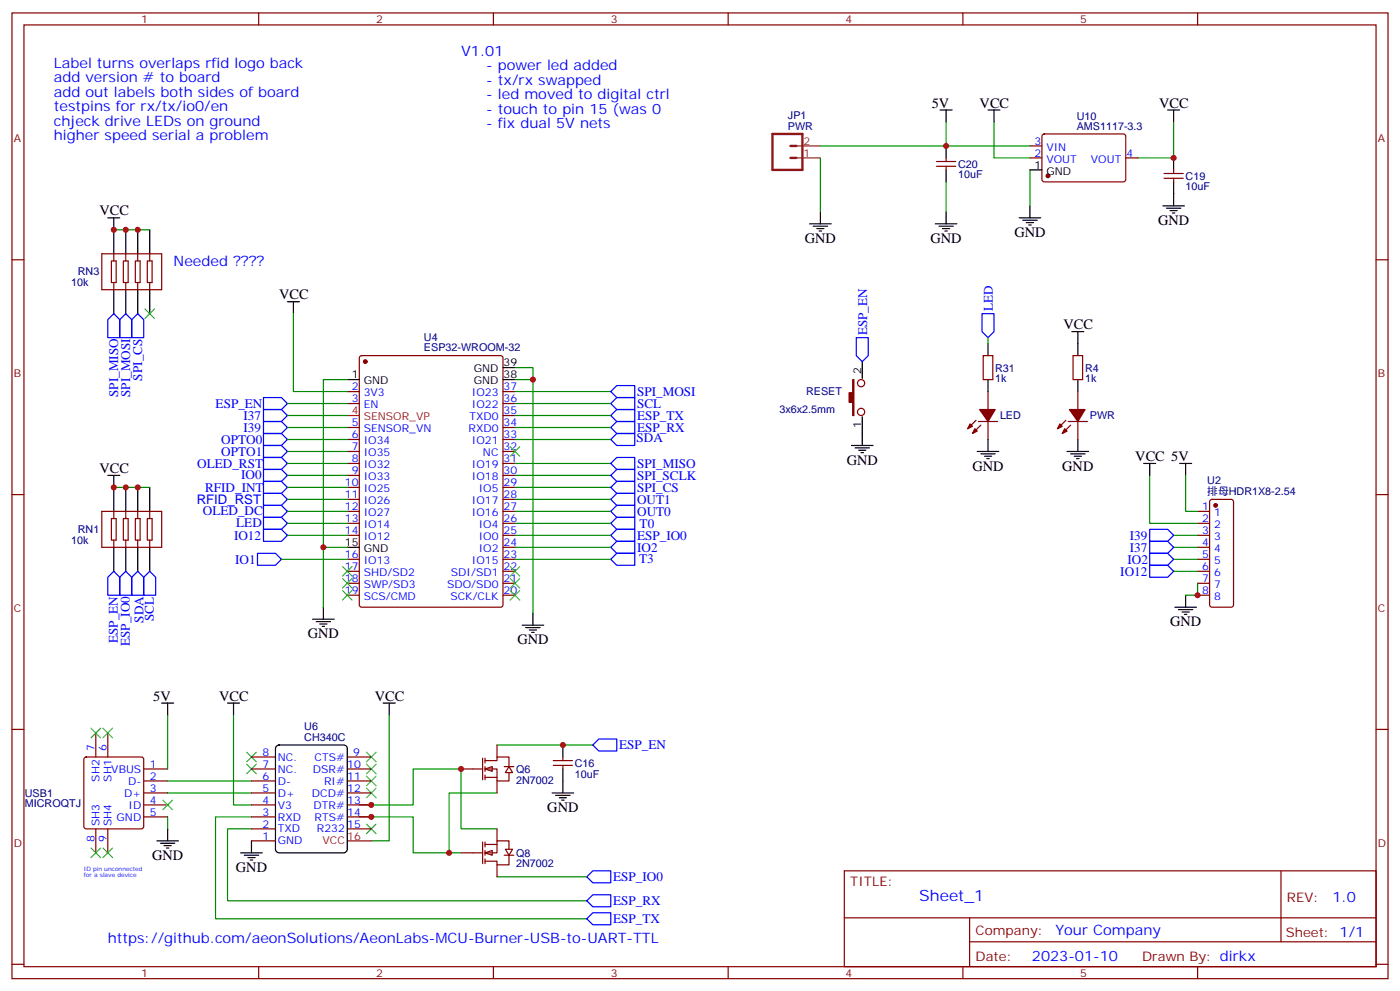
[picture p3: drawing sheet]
<svg xmlns="http://www.w3.org/2000/svg" width="412mm" height="292mm" viewBox="0 0 412 292" stroke-linecap="round" stroke-linejoin="round" font-family="sans-serif">
<g fill="none" stroke="#870000" stroke-width=".35">
<path d="M3.5 3.8h405.4v284.3h-405.4zM7.1 7.3h398.2v277.3h-398.2zM76.2 3.8v3.5M145.3 3.8v3.5M214.5 3.8v3.5M283.6 3.8v3.5M352.8 3.8v3.5M275.9 49h5.6M275.9 47.6h5.6M278.7 46.5v1.1M278.7 49v1M342.9 52.5h5.6"/>
<path d="M342.9 51.1h5.6M345.7 50v1.1M345.7 52.5v1.1M3.5 76.5h3.6M405.3 76.5h3.6M102.3 115.3h3.5M102.3 118.8h3.5M106.1 104.9l.4-.2h41l.6 .4 .1 73-.5 .6-41.2 .1-.6-.5-.1-72.9zM148.2 115.3h3.5M148.2 118.8h3.5M316.1 104.7h2.8v7.1h-2.8zM317.5 115.3v5.3"/>
<path d="M102.3 125.9h3.5M102.3 129.4h3.5M102.3 132.9h3.5M102.3 136.5h3.5M102.3 140h3.5M148.2 125.9h3.5M148.2 129.4h3.5M148.2 132.9h3.5M148.2 136.5h3.5M148.2 140h3.5M148.2 122.3h3.5M314 123.8l-2.5 2.4"/>
<path d="M314.7 124.1h5.6M315.4 125.2l-2.5 2.4M317.5 124.1v5.3M3.5 145.6h3.6M30 150.6h17.6v10.5h-17.6zM32.8 152.7h1.4v6.3h-1.4zM33.5 150.6v2.1M33.5 159v2.1M36.3 152.7h1.4v6.3h-1.4zM37 150.6v2.1M37 159v2.1M39.9 152.7h1.4v6.3h-1.4z"/>
<path d="M40.6 150.6v2.1M40.6 159v2.1M43.4 152.7h1.4v6.3h-1.4zM44.1 150.6v2.1M44.1 159v2.1M102.3 143.5h3.5M102.3 147h3.5M102.3 150.6h3.5M102.3 154.1h3.5M102.3 157.6h3.5M148.2 143.5h3.5M148.2 147h3.5"/>
<path d="M148.2 150.6h3.5M148.2 154.1h3.5M148.2 157.6h3.5M405.3 145.6h3.6M102.3 164.7h3.5M102.3 168.2h3.5M102.3 171.7h3.5M102.3 175.3h3.5M148.2 164.7h3.5M148.2 168.2h3.5M148.2 171.7h3.5M148.2 175.3h3.5"/>
<path d="M148.2 161.1h3.5M3.5 214.8h3.6M28.2 215.8v7.1M31.7 215.8v7.1M405.3 214.8h3.6M24.9 223.1l.5-.2h16.2l.5 .2 .2 .5v19.7l-.2 .5-.5 .3h-16.2l-.5-.3-.2-.5v-19.7zM42.3 226.4h7.1M42.3 229.9h7.1M42.3 233.5h7.1M42.3 237h7.1M163 225.4h5.6M163 223.9h5.6"/>
<path d="M165.8 222.9v1M165.8 225.4v1M28.2 244.1v7M31.7 244.1v7M42.3 240.5h7.1M248.7 256.4h156.6v28.2h-156.6zM377.3 256.4v20.9M248.7 270.2h156.5M285.6 277.3h119.6M285.6 270.2v14.2M3.5 283.9h3.6M76.2 284.6v3.5"/>
<path d="M145.3 284.6v3.5M214.5 284.6v3.5M283.6 284.6v3.5M352.8 284.6v3.5M405.3 283.9h3.6"/>
</g>
<g fill="#870000" stroke="#870000" stroke-width=".35">
<path d="M313.6 126.2l.7 .7-1.4 .7z"/>
<path d="M312.2 124.8l.7 .7-1.4 .7z"/>
<path d="M315 120.6h4.6l-2.1 3.5z"/>
<circle cx="107.6" cy="106.5" r=".53"/>
</g>
<g fill="none" stroke="#000" stroke-width=".35">
<path d="M276.9 32.4h3.6M278.7 32.4v3.5M291 32.4h3.6M292.8 32.4v3.5M344 32.4h3.5M345.7 32.4v3.5M278.7 43v3.5M278.7 50v3.6M345.7 46.5v3.5M345.7 53.6v7M275.5 65.9h6.4M276.6 66.6h4.2"/>
<path d="M277.6 67.3h2.2M278.3 68h.7M278.7 62.4v3.5M300.2 64.1h6.4M301.3 64.8h4.2M302.3 65.5h2.1M303 66.3h.7M303.4 60.6v3.5M342.5 60.6h6.4M343.6 61.3h4.2M344.7 62h2.1M345.4 62.7h.7"/>
<path d="M84.7 88.8h3.5M86.4 88.8v3.6M315.7 97.6h3.6M317.5 97.6v7.1M102.3 111.8h3.5M148.2 111.8h3.5M148.2 108.2h3.5M317.5 111.8v3.5M31.7 140h3.6M33.5 140v10.6M314.3 132.9h6.4M315.4 133.6h4.2"/>
<path d="M316.4 134.3h2.2M317.1 135h.8M317.5 129.4v3.5M37 143.5v7.1M40.6 143.5v7.1M44.1 143.5v7.1M33.5 161.1v7.1M37 161.1v7.1M40.6 161.1v7.1M44.1 161.1v7.1M95.2 178.8v3.5M102.3 161.1h3.5"/>
<path d="M92.1 182.3h6.3M93.1 183h4.3M94.2 183.7h2.1M94.9 184.4h.7M153.8 184.1h6.4M154.9 184.8h4.2M155.9 185.5h2.1M156.6 186.2h.7M157 180.6v3.5M47.6 207h3.6M49.4 207v3.5M67 207h3.6"/>
<path d="M68.8 207v3.5M112.9 207h3.5M114.7 207v3.5M165.8 219.4v3.5M162.6 233.5h6.4M163.7 234.2h4.2M164.7 234.9h2.2M165.5 235.6h.7M165.8 226.4v7.1M46.2 247.6h6.4M47.3 248.3h4.2M48.3 249h2.1"/>
<path d="M49 249.7h.7M49.4 244.1v3.5M70.9 251.1h6.4M72 251.8h4.2M73 252.5h2.1M73.7 253.2h.7M74.1 247.6v3.5"/>
</g>
<path d="M102.3 122.3h3.5" fill="none" stroke="#f00" stroke-width=".35"/>
<g fill="none" stroke="#008700" stroke-width=".35">
<path d="M278.7 35.9v7.1h24.7M292.8 35.9v10.6h10.6M345.7 35.9v10.6h-10.6M278.7 53.6v8.8M303.4 50v10.6M86.4 92.4v22.9h15.9M84.7 118.8h17.6M102.3 111.8h-7.1v49.3h7.1M151.7 108.2h5.3v72.4M151.7 111.8h5.3M151.7 118.8h28.2M151.7 115.3h28.2"/>
<path d="M151.7 125.9h28.2M151.7 122.3h28.2M151.7 129.4h28.2M151.7 140h28.2M151.7 136.5h28.2M33.5 143.5h10.6M84.7 143.5h17.6M151.7 157.6h28.2M151.7 154.1h28.2M151.7 150.6h28.2M151.7 147h28.2M82.9 164.7h19.4"/>
<path d="M95.2 161.1v17.7M151.7 164.7h28.2M49.4 210.5v15.9M68.8 210.5v26.5h5.3M114.7 210.5v37.1h-5.3M146.4 219.4h28.2M49.4 233.5h24.7M49.4 229.9h24.7M105.8 237h15.9v-10.6h14.1v17.7h10.6M146.4 233.5h-14.1v17.6M49.4 240.5v3.6M74.1 240.5h-10.6v30h109.4"/>
<path d="M74.1 244.1h-7.1v21.1h105.9M105.8 240.5h15.9v10.6h14.1M146.4 258.2h26.5"/>
</g>
<g fill="none" stroke="#00f" stroke-width=".35">
<path d="M77.6 117.1h5.3l1.8 1.7-1.8 1.8h-5.3zM179.9 118.8l1.8-1.7h5.3v3.5h-5.3zM77.6 131.2h5.3l1.8 1.7-1.8 1.8h-5.3zM77.6 127.6h5.3l1.8 1.8-1.8 1.8h-5.3zM179.9 125.9l1.8-1.8h5.3v3.5h-5.3zM179.9 122.3l1.8-1.7h5.3v3.5h-5.3zM179.9 129.4l1.8-1.8h5.3v3.6h-5.3zM77.6 141.7h5.3l1.8 1.8-1.8 1.8h-5.3zM179.9 157.6l1.8-1.7h5.3v3.5h-5.3zM179.9 147l1.8-1.7h5.3v3.5h-5.3zM179.9 150.6l1.8-1.8h5.3v3.5h-5.3zM181.7 152.3h5.3v3.6h-5.3l-1.8-1.8z"/>
<path d="M33.5 168.2l1.8 1.8v5.3h-3.6v-5.3zM37 168.2l1.8 1.8v5.3h-3.5v-5.3zM40.6 168.2l1.7 1.8v5.3h-3.5v-5.3zM42.3 170l1.8-1.8 1.8 1.8v5.3h-3.6zM75.8 162.9h5.3l1.8 1.8-1.8 1.7h-5.3zM181.7 162.9h5.3v3.5h-5.3l-1.8-1.7zM174.6 219.4l1.8-1.8h5.3v3.5h-5.3zM172.9 258.2l1.7-1.8h5.3v3.5h-5.3zM172.9 265.2l1.7-1.7h5.3v3.5h-5.3zM174.6 268.7h5.3v3.6h-5.3l-1.7-1.8z"/>
</g>
<g fill="none" stroke="#3c3" stroke-width=".35">
<path d="M150.3 131.5l2.8 2.8M153.1 131.5l-2.8 2.8M100.9 173.8l2.8 2.9M100.9 170.3l2.8 2.8M100.9 166.8l2.8 2.8M103.7 173.8l-2.8 2.9M103.7 170.3l-2.8 2.8M103.7 166.8l-2.8 2.8M150.3 173.8l2.8 2.9M150.3 170.3l2.8 2.8M150.3 166.8l2.8 2.8M153.1 173.8l-2.8 2.9"/>
<path d="M153.1 170.3l-2.8 2.8M153.1 166.8l-2.8 2.8M26.8 214.4l2.8 2.8M29.6 214.4l-2.8 2.8M30.3 214.4l2.9 2.8M33.2 214.4l-2.9 2.8M48 235.6l2.8 2.8M50.8 235.6l-2.8 2.8M72.7 225l2.8 2.8M72.7 221.5l2.8 2.8M75.5 225l-2.8 2.8M75.5 221.5l-2.8 2.8"/>
<path d="M107.9 221.5l2.9 2.8M107.9 225l2.9 2.8M107.9 228.5l2.9 2.9M107.9 232.1l2.9 2.8M110.8 221.5l-2.9 2.8M110.8 225l-2.9 2.8M110.8 228.5l-2.9 2.9M110.8 232.1l-2.9 2.8M26.8 249.7l2.8 2.8M29.6 249.7l-2.8 2.8M30.3 249.7l2.9 2.8M33.2 249.7l-2.9 2.8"/>
<path d="M107.9 242.6l2.9 2.9M110.8 242.6l-2.9 2.9"/>
</g>
<g fill="#fff" stroke="#870000" stroke-width=".35">
<path d="M142.9 226.4l2.1-.7v1.4z"/>
<path d="M149.9 225.7l1.1 1.8h-2.1z"/>
</g>
<path d="M146.4 219.4v3.5M135.8 226.4h6.4M142.2 223.2v6.4M142.9 223.9h3.5v-1h3.5v2.8M142.9 226.4h3.5v3.5h3.5v-2.4M142.9 228.9h3.5M142.9 223.2v1.4M142.9 225.7v1.4M142.9 228.2v1.4M146.4 229.9v3.6M148.5 225.7h2.8" fill="none" stroke="#870000" stroke-width=".35"/>
<g fill="#fff" stroke="#870000" stroke-width=".35">
<path d="M142.9 251.1l2.1-.7v1.4z"/>
<path d="M148.9 250h2.1l-1.1 1.8z"/>
</g>
<g fill="none" stroke="#870000" stroke-width=".35">
<path d="M307.2 39.6l.4-.2 23.6 .1 .4 .6-.1 13-.6 .5-23.6-.1-.4-.7v-12.7zM303.4 46.5h3.5M303.4 43h3.5M331.6 46.5h3.5M30 74.7h17.6v10.6h-17.6zM32.8 76.8h1.4v6.4h-1.4zM33.5 74.7v2.1M36.3 76.8h1.4v6.4h-1.4zM37 74.7v2.1M39.9 76.8h1.4v6.4h-1.4zM40.6 74.7v2.1M43.4 76.8h1.4v6.4h-1.4z"/>
<path d="M44.1 74.7v2.1M33.5 83.2v2.1M37 83.2v2.1M40.6 83.2v2.1M44.1 83.2v2.1M289.6 104.7h2.9v7.1h-2.9zM291 115.3v5.3M287.5 123.8l-2.5 2.4M288.2 124.1h5.7M288.9 125.2l-2.4 2.4M291 124.1v5.3M352.8 150.6h3.5"/>
<path d="M352.8 154.1h3.5M352.8 157.6h3.5M356.5 147.2l.5-.2h5.7l.5 .2 .2 .5v30.4l-.3 .5-.4 .2h-5.7l-.5-.2-.2-.5v-30.4zM352.8 161.1h3.5M352.8 164.7h3.5M352.8 168.2h3.5M352.8 171.7h3.5M352.8 175.3h3.5M74.1 237h7M74.1 233.5h7M74.1 229.9h7M74.1 226.4h7"/>
<path d="M74.1 222.9h7M102.3 237h7.1M102.3 233.5h7.1M102.3 229.9h7.1M102.3 226.4h7.1M102.3 222.9h7.1M74.1 244.1h7M74.1 240.5h7M74.1 247.6h7M102.3 244.1h7.1M102.3 240.5h7.1M135.8 251.1h6.4"/>
<path d="M142.2 247.9v6.4M142.9 248.6h3.5M142.9 247.9v1.4M142.9 250.4v1.4M142.9 252.9v1.4M146.4 244.1v3.5M146.4 254.6v3.6M148.5 251.8h2.8M149.9 251.8v2.8h-3.5v-1h-3.5M149.9 250v-2.4h-3.5v3.5h-3.5"/>
<circle cx="253.6" cy="112.8" r="1.06"/>
<circle cx="253.6" cy="121.3" r="1.06"/>
</g>
<path d="M102.3 247.6h7.1" fill="none" stroke="#f00" stroke-width=".35"/>
<g fill="none" stroke="#000" stroke-width=".35">
<path d="M303.4 50h3.5M31.7 64.1h3.6M33.5 64.1v10.6M37 67.7v7M40.6 67.7v7M44.1 67.7v7M238.5 65.9h6.3M239.5 66.6h4.3M240.6 67.3h2.1M241.3 68h.7M241.7 62.4v3.5M33.5 85.3v7.1"/>
<path d="M37 85.3v7.1M40.6 85.3v7.1M44.1 85.3v7.1M254 106.5v4.9M291 101.2v3.5M291 111.8v3.5M250.8 131.2h6.4M251.9 131.9h4.2M252.9 132.6h2.2M253.6 133.3h.8M254 122.7v8.5M287.9 132.9h6.3"/>
<path d="M288.9 133.6h4.3M290 134.3h2.1M290.7 135h.7M291 129.4v3.5M336.9 136.5h3.5M338.7 136.5v3.5M347.5 136.5h3.5M349.2 136.5v3.5M346.1 178.8h6.3M347.1 179.5h4.3M349.2 175.3v3.5M348.2 180.2h2.1"/>
<path d="M348.9 180.9h.7M81.4 219.8l.8-.4h19l.9 .4 .2 .6v29.6l-.5 .9-.6 .2h-19l-.9-.5-.2-.6v-29.6z"/>
</g>
<g fill="#870000" stroke="#870000" stroke-width=".35">
<path d="M287.2 126.2l.7 .7-1.4 .7z"/>
<path d="M285.8 124.8l.7 .7-1.5 .7z"/>
<path d="M288.6 120.6h4.6l-2.2 3.5z"/>
<path d="M251.2 111.8h.3v10.5h-.3v-3.8h-1.1v-2.9h1.1z"/>
<circle cx="308.7" cy="51.8" r=".53"/>
<circle cx="358.1" cy="148.8" r=".53"/>
</g>
<g fill="none" stroke="#008700" stroke-width=".35">
<path d="M241.7 46.5v15.9M241.7 43h37M33.5 67.7h10.6M291 99.4v1.8M84.7 140h17.6M84.7 136.5h17.6M84.7 129.4h17.6M84.7 132.9h17.6M84.7 125.9h17.6M84.7 122.3h17.6M338.7 140v14.1h14.1M349.2 140v10.6h3.6"/>
<path d="M84.7 150.6h17.6M84.7 147h17.6M84.7 154.1h17.6M84.7 157.6h17.6M151.7 143.5h28.2M345.7 157.6h7.1M151.7 161.1h28.2M345.7 161.1h7.1M345.7 164.7h7.1M345.7 168.2h7.1M352.8 171.7v3.6h-3.6"/>
</g>
<g fill="none" stroke="#00f" stroke-width=".35">
<path d="M33.5 92.4l1.8 1.7v5.3h-3.6v-5.3zM37 92.4l1.8 1.7v5.3h-3.5v-5.3zM38.8 94.1l1.8-1.7 1.7 1.7v5.3h-3.5zM252.2 99.4h3.6v5.3l-1.8 1.8-1.8-1.8zM289.3 92.4h3.5v5.2l-1.8 1.8-1.7-1.8zM179.9 115.3l1.8-1.8h5.3v3.6h-5.3zM77.6 134.7h5.3l1.8 1.8-1.8 1.7h-5.3zM77.6 138.2h5.3l1.8 1.8-1.8 1.7h-5.3zM77.6 124.1h5.3l1.8 1.8-1.8 1.7h-5.3zM77.6 120.6h5.3l1.8 1.7-1.8 1.8h-5.3zM179.9 136.5l1.8-1.8h5.3v3.5h-5.3zM179.9 140l1.8-1.8h5.3v3.5h-5.3z"/>
<path d="M77.6 145.3h5.3l1.8 1.7-1.8 1.8h-5.3zM77.6 148.8h5.3l1.8 1.8-1.8 1.7h-5.3zM77.6 152.3h5.3l1.8 1.8-1.8 1.8h-5.3zM77.6 155.9h5.3l1.8 1.7-1.8 1.8h-5.3zM181.7 141.7h5.3v3.6h-5.3l-1.8-1.8zM338.7 159.4h5.3l1.7 1.7-1.7 1.8h-5.3zM338.7 155.9h5.3l1.7 1.7-1.7 1.8h-5.3zM179.9 161.1l1.8-1.7h5.3v3.5h-5.3zM338.7 166.4h5.3l1.7 1.8-1.7 1.8h-5.3zM338.7 162.9h5.3l1.7 1.8-1.7 1.7h-5.3z"/>
</g>
<path d="M227.5 39.4h8.9v10.6h-8.9zM232.8 43h1.8M232.8 46.5h1.8" fill="none" stroke="#8c2424" stroke-width=".71"/>
<path d="M234.6 46.5h7.1M234.6 43h7.1" fill="none" stroke="#8c2424" stroke-width=".35"/>
<path d="M42.7 90.9l2.8 2.9M45.5 90.9l-2.8 2.9" fill="none" stroke="#3c3" stroke-width=".35"/>
<g fill="#c00">
<circle cx="132.3" cy="251.1" r=".88"/>
<circle cx="135.8" cy="226.4" r=".88"/>
<circle cx="165.8" cy="219.4" r=".88"/>
<circle cx="109.4" cy="240.5" r=".88"/>
<circle cx="109.4" cy="237" r=".88"/>
<circle cx="95.3" cy="161.1" r=".88"/>
<circle cx="157" cy="111.8" r=".88"/>
<circle cx="278.7" cy="43" r=".88"/>
<circle cx="33.5" cy="143.5" r=".88"/>
<circle cx="40.6" cy="143.5" r=".88"/>
<circle cx="37" cy="143.5" r=".88"/>
<circle cx="345.7" cy="46.5" r=".88"/>
<circle cx="37" cy="67.7" r=".88"/>
<circle cx="40.6" cy="67.7" r=".88"/>
<circle cx="33.5" cy="67.7" r=".88"/>
<circle cx="352.8" cy="175.3" r=".88"/>
</g>
<text font-size="4.6" fill="#00f" x="270.8" y="265.4">Sheet_1</text>
<g font-size="4.2" fill="#00f">
<text x="135.8" y="16.5">V1.01</text>
<text x="15.9" y="20">Label turns overlaps rfid logo back</text>
<text x="143.2" y="20.7">- power led added</text>
<text x="15.9" y="24.3">add version # to board</text>
<text x="15.9" y="28.5">add out labels both sides of board</text>
<text x="143.2" y="25">- tx/rx swapped</text>
<text x="143.2" y="29.2">- led moved to digital ctrl</text>
<text x="15.9" y="32.7">testpins for rx/tx/io0/en</text>
<text x="143.2" y="33.4">- touch to pin 15 (was 0</text>
<text x="15.9" y="37">chjeck drive LEDs on ground</text>
<text x="15.9" y="41.2">higher speed serial a problem</text>
<text x="143.2" y="37.7">- fix dual 5V nets</text>
<text x="51.2" y="78.2">Needed ????</text>
<text x="392.5" y="265.7">1.0</text>
<text x="310.9" y="275.2">Your Company</text>
<text x="31.7" y="277.6">https://github.com/aeonSolutions/AeonLabs-MCU-Burner-USB-to-UART-TTL</text>
<text x="304" y="283">2023-01-10</text>
</g>
<g font-size="4.2">
<text x="274.5" y="31.7">5V</text>
<text x="288.6" y="31.7">VCC</text>
<text x="341.5" y="31.7">VCC</text>
<text x="29.3" y="63.4">VCC</text>
<text x="237.1" y="71.5">GND</text>
<text x="274.1" y="71.5">GND</text>
<text x="298.8" y="69.8">GND</text>
<text x="341.1" y="66.3">GND</text>
<text x="82.2" y="88.1">VCC</text>
<text x="313.3" y="96.9">VCC</text>
<text x="249.4" y="136.8">GND</text>
<text x="334.4" y="135.7">VCC 5V</text>
<text x="29.3" y="139.3">VCC</text>
<text x="286.5" y="138.6">GND</text>
<text x="312.9" y="138.6">GND</text>
<text x="344.7" y="184.4">GND</text>
<text x="90.7" y="188">GND</text>
<text x="152.4" y="189.7">GND</text>
<text x="45.2" y="206.3">5V</text>
<text x="64.6" y="206.3">VCC</text>
<text x="110.4" y="206.3">VCC</text>
<text x="161.2" y="239.1">GND</text>
<text x="44.8" y="253.2">GND</text>
<text x="69.5" y="256.8">GND</text>
</g>
<g font-size="3.9" fill="#00f">
<text x="292.4" y="91.7" transform="rotate(-90 292.4 91.7)">LED</text>
<text x="255.4" y="98.7" transform="rotate(-90 255.4 98.7)">ESP_EN</text>
<text x="41.9" y="112" transform="rotate(-90 41.9 112)">SPI_CS</text>
<text x="34.8" y="116.8" transform="rotate(-90 34.8 116.8)">SPI_MISO</text>
<text x="38.3" y="116.8" transform="rotate(-90 38.3 116.8)">SPI_MOSI</text>
<text x="63.5" y="120">ESP_EN</text>
<text x="187.7" y="116.6">SPI_MOSI</text>
<text x="71.7" y="123.6">I37</text>
<text x="187.7" y="123.6">ESP_TX</text>
<text x="187.7" y="120.1">SCL</text>
<text x="65.2" y="130.7">OPTO0</text>
<text x="71.7" y="127.1">I39</text>
<text x="187.5" y="130.1">SDA</text>
<text x="187.7" y="127.2">ESP_RX</text>
<text x="58.1" y="137.7">OLED_RST</text>
<text x="65.2" y="134.2">OPTO1</text>
<text x="187.7" y="137.8">SPI_MISO</text>
<text x="71.1" y="141.2">IO0</text>
<text x="187.6" y="141.3">SPI_SCLK</text>
<text x="57.9" y="148.3">RFID_RST</text>
<text x="60.4" y="144.8">RFID_INT</text>
<text x="187.7" y="144.8">SPI_CS</text>
<text x="187.7" y="148.3">OUT1</text>
<text x="59.8" y="151.8">OLED_DC</text>
<text x="69.6" y="155.2">LED</text>
<text x="187.7" y="151.9">OUT0</text>
<text x="188.4" y="155.4">T0</text>
<text x="69" y="158.9">IO12</text>
<text x="187.7" y="158.9">ESP_IO0</text>
<text x="332.8" y="158.9">I39</text>
<text x="69.3" y="165.9">IO1</text>
<text x="187.7" y="162.5">IO2</text>
<text x="188.3" y="165.9">T3</text>
<text x="332.1" y="165.9">IO2</text>
<text x="332.8" y="162.4">I37</text>
<text x="330" y="169.5">IO12</text>
<text x="42.3" y="183.3" transform="rotate(-90 42.3 183.3)">SDA</text>
<text x="45.3" y="182.9" transform="rotate(-90 45.3 182.9)">SCL</text>
<text x="34.7" y="189.3" transform="rotate(-90 34.7 189.3)">ESP_EN</text>
<text x="38.2" y="190.2" transform="rotate(-90 38.2 190.2)">ESP_IO0</text>
<text x="182.4" y="220.6">ESP_EN</text>
<text x="180.6" y="259.5">ESP_IO0</text>
<text x="180.6" y="266.5">ESP_RX</text>
<text x="180.6" y="271.8">ESP_TX</text>
</g>
<g font-size="3.9" fill="#800">
<text x="250.5" y="261">TITLE:</text>
<text x="379.1" y="265.7">REV:</text>
<text x="287.4" y="275.2">Company:</text>
<text x="378.7" y="275.8">Sheet: 1/1</text>
<text x="287.4" y="282.9">Date:</text>
<text x="336.4" y="282.9">Drawn By: dirkx</text>
</g>
<g font-size="3.2" fill="#800">
<text x="41.6" y="6.8">1</text>
<text x="110.8" y="6.8">2</text>
<text x="179.9" y="6.8">3</text>
<text x="249.1" y="6.8">4</text>
<text x="318.2" y="6.8">5</text>
<text x="4.1" y="41.9">A</text>
<text x="405.9" y="41.9">A</text>
<text x="4.1" y="111.1">B</text>
<text x="405.9" y="111.1">B</text>
<text x="4.1" y="180.2">C</text>
<text x="405.9" y="180.2">C</text>
<text x="4.1" y="249.3">D</text>
<text x="405.9" y="249.3">D</text>
<text x="41.6" y="287.6">1</text>
<text x="110.8" y="287.6">2</text>
<text x="179.9" y="287.6">3</text>
<text x="249.1" y="287.6">4</text>
<text x="318.2" y="287.6">5</text>
</g>
<g font-size="3.2" fill="#000080">
<text x="232.1" y="35.2">JP1</text>
<text x="317.2" y="35.2">U10</text>
<text x="232.1" y="38.4">PWR</text>
<text x="317.2" y="38.4">AMS1117-3.3</text>
<text x="282.2" y="52.5">10uF</text>
<text x="282.2" y="49.4">C20</text>
<text x="349.2" y="52.9">C19</text>
<text x="349.2" y="56.1">10uF</text>
<text x="22.9" y="81.1">RN3</text>
<text x="21" y="84.3">10k</text>
<text x="124.9" y="100.3">U4</text>
<text x="124.9" y="103.5">ESP32-WROOM-32</text>
<text x="293.2" y="112.6">1k</text>
<text x="293.2" y="109.4">R31</text>
<text x="319.6" y="112.6">1k</text>
<text x="319.6" y="109.4">R4</text>
<text x="237.4" y="116.4">RESET</text>
<text x="229.6" y="121.7">3x6x2.5mm</text>
<text x="294.6" y="123.5">LED</text>
<text x="321" y="123.5">PWR</text>
<text x="355.6" y="142.6">U2</text>
<text x="355.6" y="145.9">排母HDR1X8-2.54</text>
<text x="21" y="160.2">10k</text>
<text x="22.9" y="157">RN1</text>
<text x="89.6" y="215">U6</text>
<text x="89.6" y="218.1">CH340C</text>
<text x="152" y="227.6">Q6</text>
<text x="169.3" y="225.8">C16</text>
<text x="152" y="230.7">2N7002</text>
<text x="169.3" y="228.9">10uF</text>
<text x="7.3" y="237.8">MICROQTJ</text>
<text x="7.3" y="234.6">USB1</text>
<text x="152" y="255.4">2N7002</text>
<text x="152" y="252.2">Q8</text>
</g>
<g font-size="3.2" fill="#8d2323">
<text x="236.7" y="46.1">1</text>
<text x="236.7" y="42.6">2</text>
</g>
<g font-size="3.2" fill="#00f">
<text x="304.7" y="46.1">2</text>
<text x="304.7" y="42.6">3</text>
<text x="308.2" y="47.9">VOUT</text>
<text x="308.2" y="44.4">VIN</text>
<text x="321.4" y="47.9">VOUT</text>
<text x="331.8" y="46.1">4</text>
<text x="103.6" y="114.9">2</text>
<text x="103.6" y="118.5">3</text>
<text x="107.1" y="116.7">3V3</text>
<text x="139" y="116.7">IO23</text>
<text x="148.3" y="118.5">36</text>
<text x="148.3" y="114.9">37</text>
<text x="103.6" y="125.5">5</text>
<text x="107.1" y="120.2">EN</text>
<text x="138.3" y="123.8">TXD0</text>
<text x="139" y="120.2">IO22</text>
<text x="148.3" y="125.5">34</text>
<text x="148.3" y="122">35</text>
<text x="103.6" y="129">6</text>
<text x="107.1" y="127.3">SENSOR_VN</text>
<text x="107.1" y="130.8">IO34</text>
<text x="138" y="127.3">RXD0</text>
<text x="139" y="130.8">IO21</text>
<text x="148.3" y="129">33</text>
<text x="103.6" y="132.6">7</text>
<text x="103.6" y="136.1">8</text>
<text x="107.1" y="134.3">IO35</text>
<text x="107.1" y="137.9">IO32</text>
<text x="139" y="137.9">IO19</text>
<text x="142.3" y="134.3">NC</text>
<text x="148.3" y="136.1">31</text>
<text x="148.3" y="132.6">32</text>
<text x="101.6" y="143.2">10</text>
<text x="103.6" y="139.6">9</text>
<text x="107.1" y="141.4">IO33</text>
<text x="139" y="141.4">IO18</text>
<text x="148.3" y="143.2">29</text>
<text x="148.3" y="139.6">30</text>
<text x="101.6" y="146.7">11</text>
<text x="107.1" y="144.9">IO25</text>
<text x="107.1" y="148.4">IO26</text>
<text x="139" y="148.4">IO17</text>
<text x="141" y="144.9">IO5</text>
<text x="148.3" y="146.7">28</text>
<text x="101.6" y="150.2">12</text>
<text x="101.6" y="153.7">13</text>
<text x="107.1" y="152">IO27</text>
<text x="107.1" y="155.5">IO14</text>
<text x="139" y="152">IO16</text>
<text x="141" y="155.5">IO4</text>
<text x="148.3" y="153.7">26</text>
<text x="148.3" y="150.2">27</text>
<text x="354.1" y="150.2">1</text>
<text x="354.1" y="153.7">2</text>
<text x="357.6" y="152">1</text>
<text x="357.6" y="155.5">2</text>
<text x="101.6" y="157.3">14</text>
<text x="107.1" y="159">IO12</text>
<text x="141" y="159">IO0</text>
<text x="148.3" y="160.8">24</text>
<text x="148.3" y="157.3">25</text>
<text x="354.1" y="157.3">3</text>
<text x="354.1" y="160.8">4</text>
<text x="357.6" y="159">3</text>
<text x="101.6" y="164.3">16</text>
<text x="101.6" y="167.9">17</text>
<text x="107.1" y="166.1">IO13</text>
<text x="139" y="166.1">IO15</text>
<text x="141" y="162.6">IO2</text>
<text x="148.3" y="167.9">22</text>
<text x="148.3" y="164.3">23</text>
<text x="354.1" y="164.3">5</text>
<text x="354.1" y="167.9">6</text>
<text x="357.6" y="162.6">4</text>
<text x="357.6" y="166.1">5</text>
<text x="101.6" y="171.4">18</text>
<text x="107.1" y="169.6">SHD/SD2</text>
<text x="107.1" y="173.1">SWP/SD3</text>
<text x="131.7" y="173.1">SDO/SD0</text>
<text x="132.8" y="169.6">SDI/SD1</text>
<text x="148.3" y="171.4">21</text>
<text x="354.1" y="171.4">7</text>
<text x="357.6" y="169.6">6</text>
<text x="357.6" y="173.1">7</text>
<text x="101.6" y="174.9">19</text>
<text x="107.1" y="176.7">SCS/CMD</text>
<text x="132.7" y="176.7">SCK/CLK</text>
<text x="148.3" y="174.9">20</text>
<text x="354.1" y="174.9">8</text>
<text x="357.6" y="176.7">8</text>
<text x="27.9" y="221.1" transform="rotate(-90 27.9 221.1)">7</text>
<text x="31.4" y="221.1" transform="rotate(-90 31.4 221.1)">6</text>
<text x="32.8" y="227.5">VBUS</text>
<text x="44.1" y="226.1">1</text>
<text x="77.4" y="222.5">8</text>
<text x="77.4" y="226.1">7</text>
<text x="81.8" y="223.9">NC.</text>
<text x="81.8" y="227.5">NC.</text>
<text x="92.2" y="227.5">DSR#</text>
<text x="92.7" y="223.9">CTS#</text>
<text x="102.3" y="226.1">10</text>
<text x="104.1" y="222.5">9</text>
<text x="29.3" y="230.2" transform="rotate(-90 29.3 230.2)">SH2</text>
<text x="32.8" y="230.2" transform="rotate(-90 32.8 230.2)">SH1</text>
<text x="37.7" y="231">D-</text>
<text x="44.1" y="229.6">2</text>
<text x="44.1" y="233.1">3</text>
<text x="77.4" y="229.6">6</text>
<text x="77.4" y="233.1">5</text>
<text x="81.8" y="231">D-</text>
<text x="95.5" y="231">RI#</text>
<text x="102.3" y="233.1">12</text>
<text x="102.3" y="229.6">11</text>
<text x="36.6" y="234.5">D+</text>
<text x="37.8" y="238.1">ID</text>
<text x="44.1" y="236.6">4</text>
<text x="77.4" y="236.6">4</text>
<text x="81.8" y="234.5">D+</text>
<text x="81.8" y="238.1">V3</text>
<text x="91.9" y="234.5">DCD#</text>
<text x="92.4" y="238.1">DTR#</text>
<text x="102.3" y="236.6">13</text>
<text x="29.3" y="243.3" transform="rotate(-90 29.3 243.3)">SH3</text>
<text x="32.8" y="243.3" transform="rotate(-90 32.8 243.3)">SH4</text>
<text x="34.3" y="241.6">GND</text>
<text x="44.1" y="240.2">5</text>
<text x="77.4" y="240.2">3</text>
<text x="77.4" y="243.7">2</text>
<text x="81.8" y="241.6">RXD</text>
<text x="81.8" y="245.1">TXD</text>
<text x="92.7" y="241.6">RTS#</text>
<text x="93.3" y="245.1">R232</text>
<text x="102.3" y="243.7">15</text>
<text x="102.3" y="240.2">14</text>
<text x="27.9" y="247.8" transform="rotate(-90 27.9 247.8)">8</text>
<text x="31.4" y="247.8" transform="rotate(-90 31.4 247.8)">9</text>
<text x="77.4" y="247.2">1</text>
<text x="81.8" y="248.6">GND</text>
</g>
<g font-size="3.2">
<text x="304.7" y="49.7">1</text>
<text x="308.2" y="51.4">GND</text>
<text x="148.3" y="107.9">39</text>
<text x="103.6" y="111.4">1</text>
<text x="107.1" y="113.2">GND</text>
<text x="139.6" y="113.2">GND</text>
<text x="139.6" y="109.6">GND</text>
<text x="148.3" y="111.4">38</text>
<text x="253.6" y="110" transform="rotate(-90 253.6 110)">2</text>
<text x="253.6" y="126.1" transform="rotate(-90 253.6 126.1)">1</text>
<text x="101.6" y="160.8">15</text>
<text x="107.1" y="162.6">GND</text>
</g>
<g font-size="3.2" fill="#f00">
<text x="103.6" y="122">4</text>
<text x="107.1" y="123.8">SENSOR_VP</text>
<text x="95" y="248.6">VCC</text>
<text x="102.3" y="247.2">16</text>
</g>
<g font-size="1.8" fill="#00f">
<text x="24.7" y="256.4">ID pin unconnected</text>
<text x="24.7" y="258.2">for a slave device</text>
</g>
</svg>
